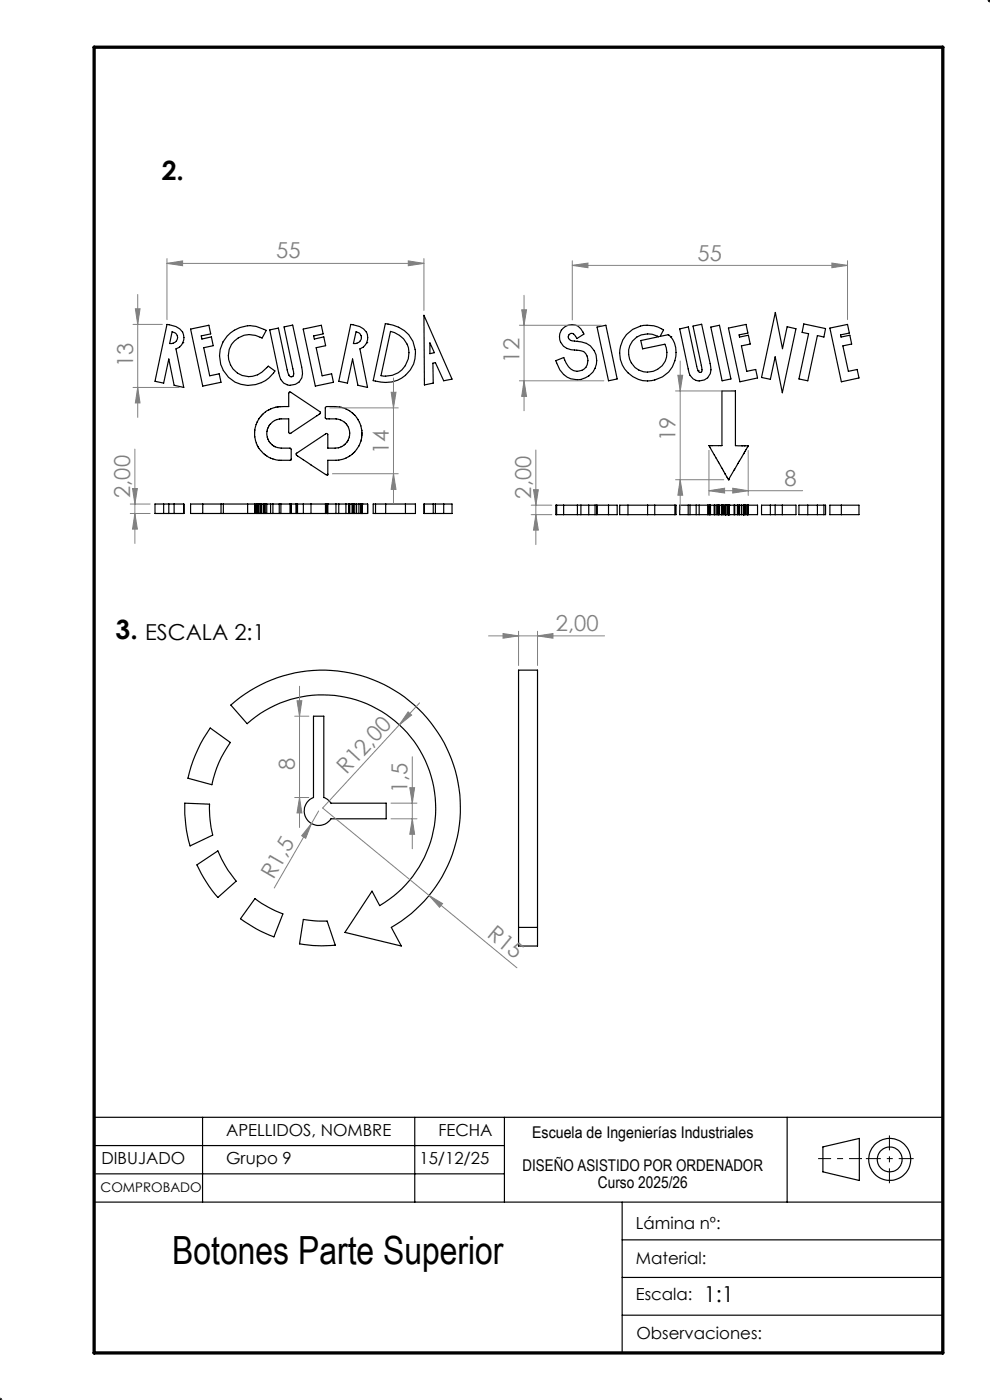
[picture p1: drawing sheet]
<svg xmlns="http://www.w3.org/2000/svg" width="210mm" height="297mm" viewBox="0 0 210 297" stroke-linecap="round" stroke-linejoin="round" font-family="sans-serif">
<g fill="none" stroke="#000" stroke-width=".25">
<path d="M35.4 68.8a3.2 3.2 0 0 1 3.6 2.8 2.43 2.43 0 0 1-1.7 2.4l1.7 8.2-2.1-.5-1.1-5.5-1.1 5.1-1.8-.4zM36.5 70.4a1.29 1.29 0 0 1 1.1 1.5 1.29 1.29 0 0 1-1.6 1zM38.8 72.7h.1M40.4 69.8l3.9-.8 .4 1.8-2 .5 .1 .6 2-.4 .4 1.8-2 .5 1.3 5.9 2-.4 .4 1.8-3.9 .8zM48.2 71.3a6.4 6.4 0 0 1 8.3-1.2l-.9 1.6a4.5 4.5 0 0 0-6.6 1.6 4.5 4.5 0 0 0 2.4 6.4 4.9 4.9 0 0 0 5.5-2l1.4 1a6.3 6.3 0 0 1-9.1 1.9 6.3 6.3 0 0 1-1-9.3zM57.2 70l1.9-.4 2.1 9.9a.54 .54 0 0 0 .7 .4 .54 .54 0 0 0 .4-.6l-2-9.9 1.8-.4 1.9 8.9a3 3 0 0 1-1.3 3.6 2.4 2.4 0 0 1-3.4-1.6zM64.3 69.8l3.9-.8 .3 1.8-2 .5 .2 .6 2-.4 .4 1.8-2 .5 1.2 5.9 2-.4 .4 1.8-3.8 .8zM74.4 68.8a3.2 3.2 0 0 1 3.6 2.8 2.46 2.46 0 0 1-1.7 2.4l1.7 8.2-2.1-.5-1.1-5.5-1.1 5.1-1.8-.4zM75.5 70.4a1.29 1.29 0 0 1 1.1 1.5 1.29 1.29 0 0 1-1.6 1zM77.8 72.7h.1M81.7 68.6a6.5 6.5 0 0 1 6.4 6.3 6.3 6.3 0 0 1-8.4 6l-.5-.2zM82.8 70.3a4.8 4.8 0 0 1 3.8 5.7 4.8 4.8 0 0 1-5.8 3.7z"/>
<path d="M89.9 66.9l6 13.5-1.8 .4-1.7-3.9-.6 .1 .1 4.3-1.9 .4zM91.2 72.7l.9 2.1-.9 .2zM119.5 69.6a2.62 2.62 0 0 1 4.4 1.3l-1.5 .9-.3-.4a.8 .8 0 0 0-.9-.7 .8 .8 0 0 0-.7 .9 .8 .8 0 0 0 .9 .7l.4 .1a4.2 4.2 0 0 1 4.8 4.1 4.2 4.2 0 0 1-3.2 4 4.2 4.2 0 0 1-4.7-2l-.8-2 1.7-.7a3.6 3.6 0 0 0 2.8 3 2.32 2.32 0 0 0 2.2-1.6 2.32 2.32 0 0 0-.8-2.6l-1.5-.3a3.2 3.2 0 0 1-3.6-2.9l.4-1.3zM122.4 72.4h.1M126.6 69.4l1.9-.4 2.4 11.4-1.8 .4zM132.9 71a6.2 6.2 0 0 1 7.9-1l-.8 1.4 1.7-.4a3.8 3.8 0 0 1 1.7 3.8 6 6 0 0 1-8 5.7 6 6 0 0 1-2.5-9.5zM134.2 72.4a4.4 4.4 0 0 1 5.5-1l-3.8 .8 .4 1.8 4.7-1a4.1 4.1 0 0 1-4 5.9 4.1 4.1 0 0 1-2.8-6.5zM142.3 71.4h.1M144.2 69.8l1.8-.4 1.9 8.7 .3 .8 .5 .1 .2-.3v-.6l-1.9-8.9 1.8-.4 1.8 8.3a2.57 2.57 0 0 1-2.6 3.7 2.45 2.45 0 0 1-2-2.5zM148.1 78.7h.1M150.8 69.4l1.8-.4 2.4 11.4-1.8 .4zM154.5 69.6l3.8-.8 .3 1.9-1.8 .3 .1 .5 1.8-.4 .4 1.9-1.8 .4 1.1 5.4 1.9-.4 .4 1.8-3.7 .8z"/>
<path d="M164.5 66.3l1.5 7.7 1-4.7 1.8 .4-2.9 13.6-1.5-7.6-1 4.8-1.9-.4zM170.5 68.7l4.6 1-.3 1.8-1.4-.3-2.1 9.6-1.8-.4 2-9.6-1.4-.3zM176 69.6l3.8-.8 .4 1.9-1.9 .3 .1 .5 1.9-.4 .4 1.9-1.9 .4 1.2 5.4 1.8-.4 .4 1.8-3.7 .8zM55.6 88l.1-.1a5.6 5.6 0 0 1 3.7-1.6h1.8v-2.9l.3-.3 6.4 4.2a.45 .45 0 0 1 0 .5 .45 .45 0 0 1-.4 .2l-5.9 4-.4-.3v-2.8h-1.6a3.1 3.1 0 0 0-2.5 1.3l-.2 .4a2.99 2.99 0 0 0-.2 2.1 3.3 3.3 0 0 0 1.6 2.1 7.7 7.7 0 0 0 3.3 .3l.2 .2-.1 2.3h-2.1a5.7 5.7 0 0 1-4.8-2.8h-.1a5.9 5.9 0 0 1-.7-3.2l.5-2.1zM69.1 86.4l1.9-.1 2.1 .3a5.8 5.8 0 0 1 3.3 7.4 5.7 5.7 0 0 1-5.1 3.6h-1.8v2.9l-.1 .2h-.2l-6.1-4a.35 .35 0 0 1-.3-.3 .35 .35 0 0 1 .3-.4l5.9-3.9a.27 .27 0 0 1 .3-.1 .27 .27 0 0 1 .2 .2v2.9h1.6a3.1 3.1 0 0 0 3-3.8l-.4-1.1a3.8 3.8 0 0 0-3.9-1.3h-.5l-.3-.2zM158.5 94.9l-3.9 6.7M158.6 94.9l.1-.3-2.7-.1v-11.6h-2.9v11.6h-2.7l4.1 7.3M158.6 94.9h-.1M32.9 106.9h6.1v2h-6.1zM34.7 106.9v2M35.8 106.9v2M36.9 106.9v2"/>
<path d="M39 106.9v2M40.4 106.9h6.5v2h-6.5zM43 106.9v2M47 108.9h.4M47 106.9h.4M47.4 108.9h5.1M47.4 106.9h5.1M47.4 106.9v2M52.5 108.9h1.4M52.5 106.9h1.4M52.5 106.9v2M54 106.9v2"/>
<path d="M54.4 106.9h.2M54.4 108.9h.2M54.4 106.9h-.4v2h.4M54.4 106.9v2M54.6 108.9h.2M54.6 106.9h.2M54.6 106.9v2M54.7 106.9v2M54.8 106.9h.2M54.8 108.9h.2M55 106.9h.3M55 108.9h.3"/>
<path d="M55 106.9v2M55.3 108.9h.2M55.3 106.9h.2M55.3 106.9v2M55.5 106.9h.4M55.5 108.9h.4M55.5 106.9v2M55.9 106.9h.2M55.9 108.9h.2M55.9 106.9v2M56.1 108.9h.2M56.1 106.9h.2"/>
<path d="M56.1 106.9v2M56.3 106.9h.3M56.3 108.9h.3M56.3 106.9v2M56.6 106.9h.8M56.6 108.9h.8M56.6 106.9v2M57.4 108.9h.5M57.4 106.9h.5M57.4 106.9v2M57.9 106.9h1.3M57.9 108.9h1.3"/>
<path d="M57.9 106.9v2M59.2 106.9h.4M59.2 108.9h.4M59.2 106.9v2M59.6 108.9h1.9M59.6 106.9h1.9M59.6 106.9v2M61.5 106.9h.2M61.5 108.9h.2M61.5 106.9v2M61.7 108.9h.1M61.7 106.9h.1"/>
<path d="M61.7 106.9v2M61.8 106.9v2M61.8 108.9h1M61.8 106.9h1M62.9 106.9h.2M62.9 108.9h.2M62.9 106.9v2M63.1 108.9h1.2M63.1 106.9h1.2M63.1 106.9v2M64.3 106.9h1.7M64.3 108.9h1.7"/>
<path d="M64.3 106.9v2M66 108.9h3M66 106.9h3M66 106.9v2M69 106.9h.4M69 108.9h.4M69 106.9v2M69.4 106.9h.1M69.4 108.9h.1M69.4 106.9v2M69.4 100.7h.1M69.5 106.9h.1"/>
<path d="M69.5 108.9h.1M69.5 106.9v2M69.5 108.9h2.4M69.5 106.9h2.4M71.3 106.9v2M71.9 106.9h1.5M71.9 108.9h1.5M71.9 106.9v2M73.4 108.9h.8M73.4 106.9h.8M73.4 106.9v2M73.9 106.9v2"/>
<path d="M74.2 106.9h.5M74.2 108.9h.5M74.2 106.9v2M74.7 106.9h.1M74.7 108.9h.1M74.7 106.9v2M74.8 108.9h.2M74.8 106.9h.2M74.8 106.9v2M74.9 106.9v2M75 106.9h.2M75 108.9h.2"/>
<path d="M75 106.9v2M75.2 108.9h.4M75.2 106.9h.4M75.2 106.9v2M75.6 106.9h.5M75.6 108.9h.5M75.6 106.9v2M76.1 106.9h.5M76.1 108.9h.5M76.1 106.9v2M76.6 108.9h.1M76.6 106.9h.1"/>
<path d="M76.6 106.9v2M76.7 106.9h1.3v2h-1.3M76.7 106.9v2M76.8 106.9h.1M76.8 108.9h.1M76.8 106.9v2M78 106.9v2M79.7 106.9h2.1M79.7 108.9h2.1M79.7 106.9h-.5v2h.5M79.7 106.9v2M81.8 106.9h4.2"/>
<path d="M81.8 108.9h4.2M81.8 106.9v2M86 106.9h2.1v2h-2.1M86 106.9v2M89.9 106.9h6v2h-6zM90 106.9v2M91.9 106.9v2M92.4 106.9v2M94.1 106.9v2M118.1 107.2h1.5M118.1 109.2h1.5M118.1 107.2v2"/>
<path d="M118.1 107.2h-.2v2h.2M119.6 107.2h2.9M119.6 109.2h2.9M119.6 107.2v2M122.5 107.2h.7M122.5 109.2h.7M122.5 107.2v2M123.2 107.2h1.7M123.2 109.2h1.7M123.2 107.2v2M124.9 107.2h1.3M124.9 109.2h1.3"/>
<path d="M124.9 107.2v2M126.2 107.2h.4v2h-.4M126.2 107.2v2M126.6 107.2h4.3v2h-4.3zM129.1 107.2v2M133.2 107.2h4.2M133.2 109.2h4.2M133.2 107.2h-1.8v2h1.8M133.2 107.2v2M137.4 107.2h1.5M137.4 109.2h1.5M137.4 107.2v2"/>
<path d="M138.9 107.2h4.3M138.9 109.2h4.3M138.9 107.2v2M143.2 107.2h.2v2h-.2M143.2 107.2v2M146 109.2h.4M146 107.2h.4M146 107.2h-1.8v2h1.8M146 107.2v2M146.4 109.2h1.3M146.4 107.2h1.3M146.4 107.2v2"/>
<path d="M147.7 109.2h.6M147.7 107.2h.6M147.7 107.2v2M148.3 107.2h1.8M148.3 109.2h1.8M148.3 107.2v2M150.1 107.2h.2M150.1 109.2h.2M150.1 107.2v2M150.4 107.2v2M150.6 109.2h.1M150.6 107.2h.1"/>
<path d="M150.6 107.2h-.2v2h.2M150.6 107.2v2M150.7 107.2h1.2M150.7 109.2h1.2M150.7 107.2v2M151.5 107.2v2M151.6 107.2v2M151.9 109.2h.3M151.9 107.2h.3M151.9 107.2v2M152.2 107.2h.2M152.2 109.2h.2"/>
<path d="M152.2 107.2v2M152.4 109.2h.1M152.4 107.2h.1M152.4 107.2v2M152.4 109.2h.2M152.4 107.2h.2M152.6 107.2h.4M152.6 109.2h.4M152.6 107.2v2M153 109.2h.1M153 107.2h.1M153 107.2v2"/>
<path d="M153.1 107.2h.2M153.1 109.2h.2M153.1 107.2v2M153.3 109.2h.2M153.3 107.2h.2M153.3 107.2v2M153.5 107.2h.7M153.5 109.2h.7M153.5 107.2v2M153.8 109.2h.1M153.8 107.2h.1M153.8 107.2v2"/>
<path d="M153.9 107.2v2M154.2 109.2h.2M154.2 107.2h.2M154.2 107.2v2M154.4 107.2h.1M154.4 109.2h.1M154.4 107.2v2M154.5 101.8h.1M154.5 107.2h.1M154.5 109.2h.1M154.5 107.2v2M154.6 101.6l-.1 .2"/>
<path d="M154.6 109.2h.1M154.6 107.2h.1M154.6 101.6h.1M154.6 107.2v2M154.6 107.2h1.1M154.6 109.2h1.1M155.7 109.2h.2M155.7 107.2h.2M155.7 107.2v2M155.9 107.2h.5M155.9 109.2h.5M155.9 107.2v2"/>
<path d="M156.4 109.2h.2M156.4 107.2h.2M156.4 107.2v2M156.6 107.2h.3M156.6 109.2h.3M156.6 107.2v2M156.8 107.2v2M156.9 109.2h.4M156.9 107.2h.4M156.9 107.2v2M157.3 109.2h.4M157.3 107.2h.4"/>
<path d="M157.3 107.2v2M157.7 109.2h.1M157.7 107.2h.1M157.7 107.2v2M157.8 109.2h.1M157.8 107.2h.1M157.8 107.2h.2M157.8 109.2h.2M157.8 107.2v2M158 109.2h.3M158 107.2h.3M158 107.2v2"/>
<path d="M158.3 107.2h.3M158.3 109.2h.3M158.3 107.2v2M158.5 107.2v2M158.6 107.2v2M158.7 107.2h2v2h-2M161.5 107.2h7.3v2h-7.3zM163.4 107.2v2M164.4 107.2v2M165.9 107.2v2M169.5 107.2h5.6v2h-5.6zM171.3 107.2v2"/>
<path d="M173.4 107.2v2M174.8 107.2v2M176 107.2h6.2v2h-6.2zM178.5 107.2v2M44.6 154.4l4.3 3.1a23.2 23.2 0 0 0-4 9l-5-1.4a29.9 29.9 0 0 1 4.7-10.7zM49 149.6a29.2 29.2 0 0 1 43.1 4.7 29.2 29.2 0 0 1-9.1 42.4l2.1 4-11.9-2.9 5.7-8.7 1.6 3a24 24 0 0 0 7.3-34.8 24 24 0 0 0-35.4-3.8zM66.5 151.9h2.2v17.3a2.91 2.91 0 0 1 1.5 1.2h11.7v3.3h-11.7a3.1 3.1 0 0 1-5 .3 3.1 3.1 0 0 1 1.3-4.8zM39.2 170.4l5.2 .2a23.6 23.6 0 0 0 .7 6.6l-4.8 2.3a29.4 29.4 0 0 1-1.1-9.1zM41.8 183.5l4.4-3a24.9 24.9 0 0 0 3.9 6.4l-3.9 3.5a29.9 29.9 0 0 1-4.4-6.9zM54.1 190.6a24.3 24.3 0 0 0 5.9 3.3l-1.9 4.9a28.1 28.1 0 0 1-7.1-3.9zM64.3 195l2.6 .4h2.5l1.7 5.1a29.2 29.2 0 0 1-7.6-.3zM110 196.7v-54.5h4v54.5"/>
<path d="M110 196.7h4M110 196.7v4h4v-4M20 237h180M43 237v18M88 237v18M107 237v18M167 237v18M20 255h180M20 243h87M20.3 249h86.7M132 255v32M174.6 243.3l7.7-1.8v8.9l-7.7-1.8z"/>
<path d="M132 279h68M132 271h68M132 263h68"/>
<circle cx="188.7" cy="246" r="4.5"/>
<circle cx="188.7" cy="246" r="2.64"/>
</g>
<g fill="none" stroke="#808080" stroke-width=".21">
<path d="M35.4 55.9l3.3-.6v1.1zM35.4 54.9v12.9M35.4 55.9h54.5M86.6 55.3l3.3 .6-3.3 .5zM89.9 54.9v11M121.4 56.3l3.3-.5v1zM121.4 55.3v12.6M121.4 56.3h58.4M176.5 55.8l3.3 .5-3.3 .5zM179.8 55.3v12.5M28.2 68.8h6.2M28.7 65.5h1l-.5 3.3z"/>
<path d="M29.2 62.5v26M110.2 69h17.3M110.7 65.7h1l-.5 3.3zM111.2 62.6v24.5M143.8 79.6h1l-.5 3.3zM144.3 76.6v31.5M28.2 82.2h9.8M28.6 95.3v20M29.2 82.2l.5 3.3h-1zM70 86.5h14.5M83 83.2h1l-.5 3.3zM83.5 80.2v26.7"/>
<path d="M110.2 80.8h17.9M111.2 80.8l.5 3.3h-1zM113.7 95.5v20M143.3 82.9h11.7M150.4 95.5v9.6M158.7 95.6v9.5M27.6 106.9h4.3M27.6 108.9h4.3M28.1 103.6h1l-.5 3.3zM28.6 108.9l.5 3.4h-1zM70.5 100.5h14M83.5 100.5l.5 3.3h-1z"/>
<path d="M112.7 107.2h4.4M112.7 109.2h4.4M113.2 103.9h1l-.5 3.3zM113.7 109.2l.5 3.3h-1zM143.3 101.8h10.2M144.3 101.8l.5 3.3h-1zM150.4 104.1l3.3-.5v1zM150.4 104.1h19.9M155.4 103.6l3.3 .5-3.3 .5zM103.6 134.9h24.6M106.7 134.4l3.3 .5-3.3 .5zM110 133.9v7.3"/>
<path d="M114 134.9l3.3-.5v1zM114 133.9v7.3M62.5 151.9h3M63 148.7h1l-.5 3.2zM63.5 145.6v29.9M86.6 151l.7 .7-2.6 2.1zM89 149.1l-20.6 22.3 41.2 33.9M62.5 169.2h3M63.5 169.2l.5 3.3h-1zM66.1 174.7l-1.3 3.1-.8-.5zM66.1 174.7l-7.9 13.7M67.6 172l-1.5 2.7"/>
<path d="M82.9 173.7h5.5M82.9 170.4h5.5M86.9 167.1h1l-.4 3.3zM87.5 173.7l.4 3.3h-1zM87.5 160.5v19.6M91 190l2.9 1.7-.7 .8z"/>
</g>
<path d="M209.9 0l.2 .1M210 -.1v.6M210.1 0l-.5 .4M209.5 0h.6M-.1 297h.6M0 297l.1 .1M0 296.5v.6M.4 296.6l-.4 .5" fill="none" stroke="#000" stroke-width=".21"/>
<path d="M188.7 251v-10.1M193.8 245.8h-10.1" fill="none" stroke="#000" stroke-width=".21" stroke-dasharray="6.3 1.3 1.3 1.3" stroke-dashoffset="3.2" stroke-linecap="butt"/>
<path d="M182.8 245.8h-9.3" fill="none" stroke="#000" stroke-width=".21" stroke-dasharray="6.3 1.3 1.3 1.3" stroke-dashoffset="3.6" stroke-linecap="butt"/>
<path d="M20 10h180v277h-180z" fill="none" stroke="#000" stroke-width=".7"/>
<g fill="#808080">
<path d="M86.6 151l.7 .7-2.6 2.1z"/>
<path d="M66.1 174.7l-1.3 3.1-.8-.5z"/>
<path d="M91 190l2.9 1.7-.7 .8z"/>
<path d="M176.5 55.8l3.3 .5-3.3 .5zM121.4 56.3l3.3-.5v1zM114 134.9l3.3-.5v1zM106.7 134.4l3.3 .5-3.3 .5z"/>
<path d="M35.4 55.9l3.3-.6v1.1zM86.6 55.3l3.3 .6-3.3 .5zM150.4 104.1l3.3-.5v1zM155.4 103.6l3.3 .5-3.3 .5z"/>
<path d="M29.2 82.2l.5 3.3h-1zM28.7 65.5h1l-.5 3.3zM111.2 80.8l.5 3.3h-1zM110.7 65.7h1l-.5 3.3zM144.3 101.8l.5 3.3h-1zM143.8 79.6h1l-.5 3.3zM87.5 173.7l.4 3.3h-1zM86.9 167.1h1l-.4 3.3z"/>
<path d="M83 83.2h1l-.5 3.3zM83.5 100.5l.5 3.3h-1zM28.1 103.6h1l-.5 3.3zM28.6 108.9l.5 3.4h-1zM113.2 103.9h1l-.5 3.3zM113.7 109.2l.5 3.3h-1zM63 148.7h1l-.5 3.2zM63.5 169.2l.5 3.3h-1z"/>
</g>
<text font-size="8.2" x="36.5" y="268.1">Botones Parte Superior</text>
<g font-size="5.6">
<text x="34.3" y="38.1">2.</text>
<text x="24.5" y="135.5">3.</text>
</g>
<g font-size="4.7" fill="#808080">
<text x="58.6" y="54.8">55</text>
<text x="148" y="55.3">55</text>
<text x="28.2" y="77.9" transform="rotate(-90 28.2 77.9)">13</text>
<text x="110.2" y="76.9" transform="rotate(-90 110.2 76.9)">12</text>
<text x="143.3" y="93.5" transform="rotate(-90 143.3 93.5)">19</text>
<text x="82.5" y="96.4" transform="rotate(-90 82.5 96.4)">14</text>
<text x="27.6" y="105.6" transform="rotate(-90 27.6 105.6)">2,00</text>
<text x="112.7" y="105.8" transform="rotate(-90 112.7 105.8)">2,00</text>
<text x="166.4" y="103.1">8</text>
<text x="117.9" y="133.9">2,00</text>
<text x="62.5" y="163.4" transform="rotate(-90 62.5 163.4)">8</text>
<text x="73.5" y="164.5" transform="rotate(-47 73.5 164.5)">R12,00</text>
<text x="86.5" y="168.3" transform="rotate(-90 86.5 168.3)">1,5</text>
<text x="58" y="186.8" transform="rotate(-60 58 186.8)">R1,5</text>
<text x="103.1" y="198.6" transform="rotate(39 103.1 198.6)">R15</text>
</g>
<g font-size="4.7">
<text x="30.8" y="135.8">ESCALA 2:1</text>
<text x="149.3" y="276.3">1:1</text>
</g>
<g font-size="3.5">
<text x="48" y="241.1">APELLIDOS, NOMBRE</text>
<text x="93" y="241.1">FECHA</text>
<text x="21.5" y="247">DIBUJADO</text>
<text x="48" y="247">Grupo 9</text>
<text x="89" y="247">15/12/25</text>
<text x="134.9" y="260.7">Lámina nº:</text>
<text x="134.9" y="268.2">Material:</text>
<text x="134.9" y="275.7">Escala:</text>
<text x="135" y="284.1">Observaciones:</text>
</g>
<g font-size="3.4">
<text x="112.9" y="241.4">Escuela de Ingenierías Industriales</text>
<text x="110.9" y="248.4">DISEÑO ASISTIDO POR ORDENADOR</text>
<text x="126.8" y="251.9">Curso 2025/26</text>
</g>
<text font-size="2.8" x="21.3" y="252.9">COMPROBADO</text>
</svg>
